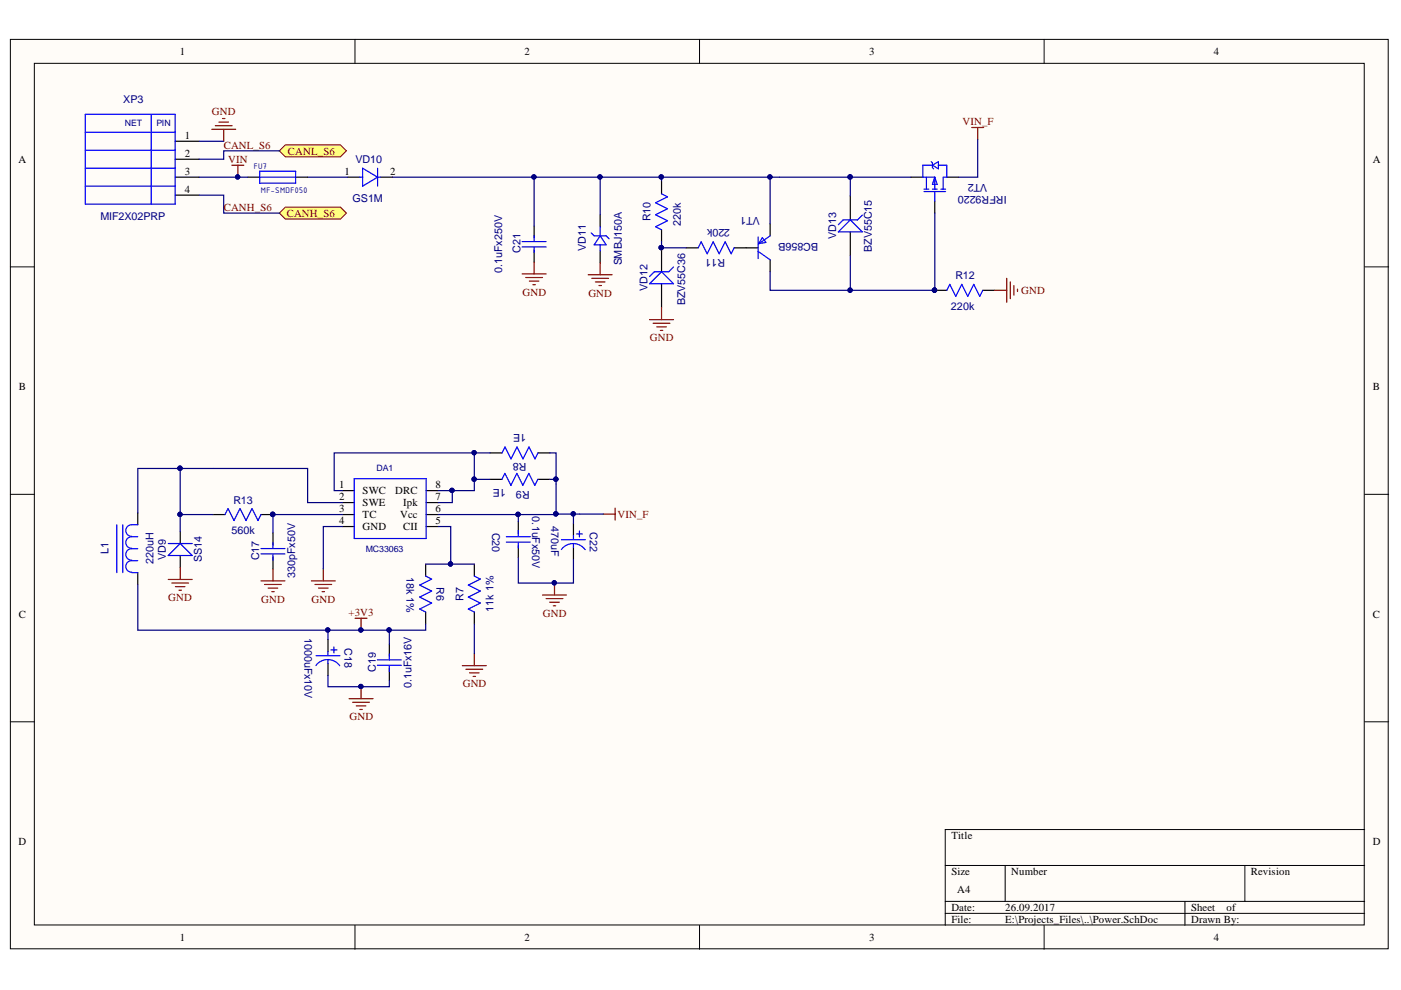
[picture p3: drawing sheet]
<svg xmlns="http://www.w3.org/2000/svg" width="297mm" height="210mm" viewBox="0 0 297 210" stroke-linecap="round" stroke-linejoin="round" font-family="sans-serif">
<g fill="#fffcf8" stroke="#000" stroke-width=".21">
<path d="M2.2 8.4h292.1v192.8h-292.1z"/>
<path d="M7.3 13.4h281.9v182.7h-281.9z"/>
</g>
<g fill="none" stroke="#000" stroke-width=".21">
<path d="M75.3 8.4v5M148.3 8.4v5M221.4 8.4v5M2.2 56.6h5.1M289.3 56.6h5.1M2.2 104.8h5.1M289.3 104.8h5.1M2.2 153h5.1M289.3 153h5.1M289.3 175.9h-88.9v20.3M75.3 196.2v5.1M148.3 196.2v5.1"/>
<path d="M200.4 183.5h88.9M200.4 191.1h88.9M200.4 193.7h88.9M213.1 183.5v7.6M221.4 196.2v5.1M251.2 191.1v5.1M263.9 183.5v7.6"/>
</g>
<g fill="none" stroke="#800000" stroke-width=".25">
<path d="M44.9 27.4h5.1M45.7 26.7h3.5M46.4 25.9h2M47.2 25.1h.5M47.4 27.4v2.6M49.2 35h2.5M50.4 35v2.6M206 27h2.6M207.3 27v2.6M110.7 58.1h5.1M111.5 58.8h3.5M112.2 59.6h2.1"/>
<path d="M113.2 55.5v2.6M124.7 58.3h5.1M125.5 59h3.5M126.2 59.8h2.1M127.2 55.7v2.6M213.4 59v5.1M214.2 59.8v3.5M113 60.4h.5M127 60.5h.5M137.7 67.8h5.1M138.5 68.5h3.5M139.2 69.3h2.1"/>
<path d="M140 70.1h.5M140.3 65.2v2.6M210.9 61.6h2.5M215 60.5v2.1M215.7 61.3v.5"/>
</g>
<g fill="none" stroke="#000" stroke-width=".25">
<path d="M37.1 37.6h5.1M37.1 33.8h5.1M37.1 30h5.1M52.5 37.6h2.6M62.7 37.6h2.5M73.7 37.6h2.5M80.7 37.6h2.5M140.3 38.6v2.5M193.1 37.6h2.6M200.7 37.6h2.6M37.1 41.4h5.1M113.2 47.9v2.6"/>
<path d="M113.2 53v2.5M127.2 45.6v2.5M127.2 53.2v2.5M140.3 48.7v2.6M140.3 52.5v5.1M145.5 52.5h2.5M155.7 52.5h5M163.3 47.5v2.5M163.3 55.1v2.5M180.3 41.6v5M180.3 49.2v5M198.2 42.6v2.6"/>
<path d="M140.3 60.2v5M198.2 61.6h2.5M208.4 61.6h2.5"/>
</g>
<g fill="none" stroke="#00f" stroke-width=".25">
<path d="M18.1 24.2h19v19.1h-19zM18.1 39.5h19M18.1 35.7h19M18.1 31.9h19M18.1 28h19M32.1 24.2v19.1M55.1 37.6h7.6M55.1 36.3h7.6v2.5h-7.6zM76.2 37.6h.7M76.9 35.7l3.2 1.9-3.2 1.9zM80.1 37.6h.6M80.1 35.7v3.8"/>
<path d="M196.4 37.6v2.5M197.4 34.3l.3 .2v1l.2 .3M197.7 35h-2v2.6h2.5M197.7 35l1.3-.7v1.5zM198.2 37.6v2.5M198.2 37.6l.5 1.5h-1zM199 35h1.7v2.6h-.7v2.5M110.7 51.2h5.1M110.7 52.4h5.1M113.2 50v1.2M113.2 52.5v1M125.3 49.4l.7 .6h2.5l.7 .6"/>
<path d="M127.2 50l1.3 1.9h-2.5zM127.2 48.1v1.9M127.2 51.9v1.3M140.3 41.1l1.2 .6-2.5 1.3 2.5 1.3-2.5 1.2 2.5 1.3-2.5 1.3 1.3 .6M142.8 56.6l-1 1h-3.1l-1 1M148 52.5l.7-1.2 1.2 2.5 1.3-2.5 1.3 2.5 1.3-2.5 1.2 2.5 .7-1.3M160.7 53.3l2.6 1.8M160.7 50.3v4.5M161.6 50.4l.8 1-1.5 .3zM163.3 50l-2.6 1.8M177.7 49.2l2.6-2.6 2.5 2.6zM182.8 45.6l-1 1h-3l-1.1 1"/>
<path d="M195.9 40.1h1M195.9 40.6h4.6M197.7 40.1h1M198.2 40.6v2M199.5 40.1h1M137.7 60.2l2.6-2.6 2.5 2.6zM200.7 61.6l.7-1.3 1.2 2.5 1.3-2.5 1.3 2.5 1.3-2.5 1.2 2.5 .7-1.2"/>
</g>
<path d="M65.2 37.6h8.5M83.2 37.6h30v10.3M113.2 37.6h14v8M127.2 37.6h13.1v1M140.3 37.6h23M180.3 37.6v4M193.1 37.6h-29.8v9.9M207.3 29.6v8h-4M140.3 51.3v1.2h5.2M180.3 54.2v7.4h-17v-4M198.2 45.2v16.4h-17.9" fill="none" stroke="#000080" stroke-width=".25"/>
<g fill="#000080" stroke="#000080" stroke-width=".21">
<circle cx="140.2" cy="52.5" r=".46"/>
<circle cx="113.2" cy="37.5" r=".46"/>
<circle cx="127.2" cy="37.5" r=".46"/>
<circle cx="140.2" cy="37.5" r=".46"/>
<circle cx="198.1" cy="61.5" r=".47"/>
<circle cx="180.2" cy="61.5" r=".46"/>
<circle cx="180.2" cy="37.5" r=".46"/>
<circle cx="50.4" cy="37.5" r=".46"/>
<circle cx="163.2" cy="37.5" r=".46"/>
</g>
<g fill="#ffff80" stroke="#800000" stroke-width=".21">
<path d="M59.2 45.2l1.3-1.3h11.7l1.3 1.3-1.3 1.3h-11.7z" fill-rule="evenodd"/>
<path d="M59.2 32l1.3-1.3h11.7l1.3 1.3-1.3 1.3h-11.7z" fill-rule="evenodd"/>
</g>
<g fill="none" stroke="#000080" stroke-width=".25">
<path d="M42.2 37.6h10.3M42.2 30h5.2M59.2 32h-11.8v1.8h-5.2M42.2 41.4h5.2v3.8h11.8M38.2 99.3h-9v9.4M38.2 99.3h27v7.3h7.4M38.2 99.3v9.8M100.6 96v5.6h3.3M103.9 96h-33v8h1.7M116.6 96h1.3v5.6M45.2 109.1h-7v3.6M72.6 109.1h-14.7v3.9"/>
<path d="M72.6 111.6h-4.1v9M90.2 119.6h5.4M92.9 111.6h2.7v8h5M92.9 109.1h17M95.9 104v2.6h-3M100.6 101.6v2.4h-7.7M109.9 118.2v5.4h11.7v-5M116.6 101.6h1.3v7.4M117.9 109l-8 .1v1.5M117.9 109h3.7M127.9 109h-6.3v2M29.2 123.9v9.7h40.3v2"/>
<path d="M82.5 133.6v3M90.2 132.3v1.3h-20.7M100.6 132.3v6.3M69.5 143.2v2.4h13v-1.4"/>
</g>
<g fill="#000080" stroke="#000080" stroke-width=".21">
<circle cx="50.4" cy="37.5" r=".46"/>
<circle cx="117.5" cy="123.6" r=".46"/>
<circle cx="57.8" cy="109.1" r=".47"/>
<circle cx="76.5" cy="145.6" r=".46"/>
<circle cx="95.5" cy="119.6" r=".46"/>
<circle cx="76.5" cy="133.6" r=".46"/>
<circle cx="100.5" cy="96" r=".46"/>
<circle cx="95.8" cy="104" r=".46"/>
<circle cx="117.8" cy="101.6" r=".46"/>
<circle cx="100.5" cy="101.6" r=".46"/>
<circle cx="117.8" cy="108.9" r=".46"/>
<circle cx="121.5" cy="108.9" r=".46"/>
<circle cx="109.8" cy="109.1" r=".47"/>
<circle cx="38.2" cy="99.3" r=".46"/>
<circle cx="38.1" cy="109.1" r=".46"/>
<circle cx="69.5" cy="133.6" r=".46"/>
<circle cx="82.5" cy="133.6" r=".46"/>
</g>
<g fill="none" stroke="#000" stroke-width=".25">
<path d="M103.9 96h2.5M114.1 96h2.5M29.2 108.7v2.6M38.2 112.7v2.5M38.2 117.8v2.5M45.2 109.1h2.5M55.3 109.1h2.6M57.9 113v2.5M57.9 118.1v2.5M72.6 109.1h2.5M72.6 106.6h2.5M72.6 104h2.5"/>
<path d="M72.6 111.6h2.5M90.2 119.6v2.5M90.4 109.1h2.5M90.4 106.6h2.5M90.4 104h2.5M90.4 111.6h2.5M100.6 119.6v2.5M103.9 101.6h2.5M109.9 110.6v2.6M109.9 115.7v2.5M114 101.6h2.6M121.6 111v2.5"/>
<path d="M121.6 116.1v2.5M29.2 121.4v2.5M69.5 135.6v2.5M82.5 136.6v2.6M90.2 129.8v2.5M100.6 129.8v2.5M69.5 140.7v2.5M82.5 141.7v2.5"/>
</g>
<g fill="none" stroke="#00f" stroke-width=".25">
<path d="M106.4 96l.7-1.2 1.2 2.5 1.3-2.5 1.3 2.5 1.3-2.5 1.2 2.5 .7-1.3M24.8 111.3v10.1M26 111.3v10.1M29.2 118.9h-1.3a1.22 1.22 0 0 0-1.2 1.2 1.22 1.22 0 0 0 1.2 1.2M29.2 116.3h-1.3a1.22 1.22 0 0 0-1.2 1.3 1.22 1.22 0 0 0 1.2 1.2M29.2 111.3h-1.3a1.23 1.23 0 0 0-1.2 1.2 1.23 1.23 0 0 0 1.2 1.2M29.2 113.8h-1.3a1.23 1.23 0 0 0-1.2 1.2 1.23 1.23 0 0 0 1.2 1.3M35.7 117.8l2.5-2.6 2.5 2.6zM35.7 115.2h5M47.7 109.1l.6-1.3 1.3 2.6 1.3-2.6 1.3 2.6 1.2-2.6 1.3 2.6 .6-1.3M55.3 116.3h5.1M55.3 117.5h5.1"/>
<path d="M57.9 115.1v1.2M57.9 117.6v1.2M75.1 101.5h15.3v12.7h-15.3zM106.4 101.6l.6-1.2 1.3 2.5 1.3-2.5 1.3 2.5 1.2-2.5 1.3 2.5 .6-1.3M107.4 114.9h5M107.4 113.8h5M109.9 112.5v1.2M109.9 115v1.2M119 116.5a3.1 3.1 0 0 1 5.1 0M119 114.4h5.1M121.6 113.5v.8M121.6 115.4v.7"/>
<path d="M122.2 113.2h1.3M122.9 112.6v1.2M27.9 121.4h1.3M67 139h5.1M69.5 138.1v.8M69.5 140v.7M70.2 137.8h1.2M70.8 137.2v1.2M80 139.9h5.1M82.5 138.7v1.2M90.2 122.1l1.3 .7-2.5 1.3 2.5 1.2-2.5 1.3 2.5 1.3-2.5 1.2 1.2 .7M100.6 122.1l1.2 .7-2.5 1.3 2.5 1.2-2.5 1.3 2.5 1.3-2.5 1.2 1.3 .7"/>
<path d="M67 141.1a3.1 3.1 0 0 1 5 0M80 141.1h5.1M82.5 141.2v1.2"/>
</g>
<g fill="none" stroke="#800000" stroke-width=".25">
<path d="M127.9 109h2.5M130.4 107.7v2.6M35.7 122.9h5M36.4 123.6h3.6M37.2 124.4h2M38 125.1h.5M38.2 120.3v2.6M55.3 123.2h5.1M56.1 123.9h3.6M56.9 124.7h2M57.6 125.4h.5M57.9 120.6v2.6"/>
<path d="M66 123.2h5.1M66.8 123.9h3.5M67.5 124.7h2.1M68.3 125.4h.5M68.5 120.6v2.6M75.3 131.1h2.5M76.6 131.1v2.5M100.6 138.6v2.5M115 126.2h5.1M115.8 126.9h3.5M116.5 127.7h2.1M117.3 128.4h.5"/>
<path d="M117.6 123.6v2.6M74 148.1h5.1M74.8 148.9h3.5M75.5 149.7h2.1M76.3 150.4h.5M76.6 145.6v2.5M98 141.1h5.1M98.8 141.9h3.5M99.5 142.7h2.1M100.3 143.4h.5"/>
</g>
<g font-size="2.3">
<text x="38.1" y="11.7">1</text>
<text x="111.2" y="11.7">2</text>
<text x="184.3" y="11.7">3</text>
<text x="257.4" y="11.7">4</text>
<text x="39.2" y="29.5">1</text>
<text x="3.9" y="34.5">A</text>
<text x="39.2" y="33.3">2</text>
<text x="291.1" y="34.5">A</text>
<text x="39.2" y="40.9">4</text>
<text x="39.2" y="37.1">3</text>
<text x="73.1" y="37.1">1</text>
<text x="82.7" y="37.1">2</text>
<text x="4" y="82.7">B</text>
<text x="291.1" y="82.7">B</text>
<text x="71.9" y="106">2</text>
<text x="71.9" y="103.5">1</text>
<text x="76.9" y="107.3">SWE</text>
<text x="76.9" y="104.8">SWC</text>
<text x="83.8" y="104.8">DRC</text>
<text x="85.5" y="107.3">Ipk</text>
<text x="92.4" y="106">7</text>
<text x="92.4" y="103.5">8</text>
<text x="71.9" y="108.6">3</text>
<text x="71.9" y="111.1">4</text>
<text x="76.9" y="109.8">TC</text>
<text x="76.9" y="112.4">GND</text>
<text x="84.8" y="109.8">Vcc</text>
<text x="85.5" y="112.4">CII</text>
<text x="92.4" y="111.1">5</text>
<text x="92.4" y="108.6">6</text>
<text x="4" y="131">C</text>
<text x="291.1" y="131">C</text>
<text x="3.9" y="179.2">D</text>
<text x="201.7" y="177.9">Title</text>
<text x="291.1" y="179.2">D</text>
<text x="201.7" y="185.6">Size</text>
<text x="214.4" y="185.6">Number</text>
<text x="265.2" y="185.6">Revision</text>
<text x="203" y="189.4">A4</text>
<text x="201.7" y="193.2">Date:</text>
<text x="201.7" y="195.7">File:</text>
<text x="213.1" y="193.2">26.09.2017</text>
<text x="213.1" y="195.7">E:\Projects_Files\..\Power.SchDoc</text>
<text x="252.5" y="193.2">Sheet</text>
<text x="252.5" y="195.7">Drawn By:</text>
<text x="260.1" y="193.2">of</text>
<text x="38.1" y="199.5">1</text>
<text x="111.2" y="199.5">2</text>
<text x="184.3" y="199.5">3</text>
<text x="257.4" y="199.5">4</text>
</g>
<g font-size="2.3" fill="#000080">
<text x="26.1" y="21.9">XP3</text>
<text x="75.4" y="34.6">VD10</text>
<text x="209.3" y="39" transform="rotate(-180 209.3 39)">VT2</text>
<text x="213.5" y="41.5" transform="rotate(-180 213.5 41.5)">IRFR9220</text>
<text x="21.3" y="46.6">MIF2X02PRP</text>
<text x="74.8" y="42.9">GS1M</text>
<text x="137.9" y="46.9" transform="rotate(-90 137.9 46.9)">R10</text>
<text x="144.4" y="47.9" transform="rotate(-90 144.4 47.9)">220k</text>
<text x="161.1" y="46.1" transform="rotate(-180 161.1 46.1)">VT1</text>
<text x="110.4" y="53.7" transform="rotate(-90 110.4 53.7)">C21</text>
<text x="124.2" y="53.2" transform="rotate(-90 124.2 53.2)">VD11</text>
<text x="154.8" y="48.5" transform="rotate(-180 154.8 48.5)">220k</text>
<text x="173.5" y="51.5" transform="rotate(-180 173.5 51.5)">BC856B</text>
<text x="177.3" y="50.7" transform="rotate(-90 177.3 50.7)">VD13</text>
<text x="184.9" y="53.4" transform="rotate(-90 184.9 53.4)">BZV55C15</text>
<text x="106.5" y="57.9" transform="rotate(-90 106.5 57.9)">0.1uFx250V</text>
<text x="131.8" y="56.3" transform="rotate(-90 131.8 56.3)">SMBJ150A</text>
<text x="153.8" y="54.8" transform="rotate(-180 153.8 54.8)">R11</text>
<text x="202.5" y="59.2">R12</text>
<text x="137.3" y="61.7" transform="rotate(-90 137.3 61.7)">VD12</text>
<text x="145.3" y="64.7" transform="rotate(-90 145.3 64.7)">BZV55C36</text>
<text x="201.6" y="65.7">220k</text>
<text x="111.6" y="91.9" transform="rotate(-180 111.6 91.9)">1E</text>
<text x="111.6" y="98.3" transform="rotate(-180 111.6 98.3)">R8</text>
<text x="49.5" y="106.8">R13</text>
<text x="107.2" y="103.6" transform="rotate(-180 107.2 103.6)">1E</text>
<text x="112.3" y="104.1" transform="rotate(-180 112.3 104.1)">R9</text>
<text x="49.1" y="113.1">560k</text>
<text x="104.4" y="113" transform="rotate(90 104.4 113)">C20</text>
<text x="112.8" y="109.5" transform="rotate(90 112.8 109.5)">0.1uFx50V</text>
<text x="116.9" y="111.6" transform="rotate(90 116.9 111.6)">470uF</text>
<text x="125.1" y="112.9" transform="rotate(90 125.1 112.9)">C22</text>
<text x="23" y="117.4" transform="rotate(-90 23 117.4)">L1</text>
<text x="32.6" y="119.6" transform="rotate(-90 32.6 119.6)">220uH</text>
<text x="35.2" y="118.6" transform="rotate(-90 35.2 118.6)">VD9</text>
<text x="42.8" y="119.2" transform="rotate(-90 42.8 119.2)">SS14</text>
<text x="55" y="118.8" transform="rotate(-90 55 118.8)">C17</text>
<text x="62.6" y="122.6" transform="rotate(-90 62.6 122.6)">330pFx50V</text>
<text x="86.2" y="122.3" transform="rotate(90 86.2 122.3)">18k 1%</text>
<text x="92.5" y="124.5" transform="rotate(90 92.5 124.5)">R6</text>
<text x="98.3" y="127.3" transform="rotate(-90 98.3 127.3)">R7</text>
<text x="104.6" y="129.7" transform="rotate(-90 104.6 129.7)">11k 1%</text>
<text x="64.5" y="135.2" transform="rotate(90 64.5 135.2)">1000uFx10V</text>
<text x="73.1" y="137.5" transform="rotate(90 73.1 137.5)">C18</text>
<text x="79.7" y="142.5" transform="rotate(-90 79.7 142.5)">C19</text>
<text x="87.3" y="145.9" transform="rotate(-90 87.3 145.9)">0.1uFx16V</text>
</g>
<g font-size="2.3" fill="#800000">
<text x="44.9" y="24.3">GND</text>
<text x="204.1" y="26.5">VIN_F</text>
<text x="47.4" y="31.5">CANL_S6</text>
<text x="48.4" y="34.6">VIN</text>
<text x="61.1" y="32.8">CANL_S6</text>
<text x="47.4" y="44.7">CANH_S6</text>
<text x="60.8" y="46">CANH_S6</text>
<text x="110.8" y="62.7">GND</text>
<text x="124.7" y="62.9">GND</text>
<text x="216.5" y="62.4">GND</text>
<text x="137.8" y="72.3">GND</text>
<text x="130.9" y="109.8">VIN_F</text>
<text x="35.7" y="127.4">GND</text>
<text x="55.4" y="127.8">GND</text>
<text x="66.1" y="127.8">GND</text>
<text x="73.9" y="130.5">+3V3</text>
<text x="115.1" y="130.7">GND</text>
<text x="98.1" y="145.8">GND</text>
<text x="74.1" y="152.7">GND</text>
</g>
<g font-size="1.9" fill="#000080">
<text x="26.5" y="26.8">NET</text>
<text x="33.2" y="26.8">PIN</text>
<text x="53.8" y="35.8">FU7</text>
<text x="55.3" y="40.9">MF-SMDF050</text>
<text x="79.8" y="99.8">DA1</text>
<text x="77.6" y="117.1">MC33063</text>
</g>
</svg>
